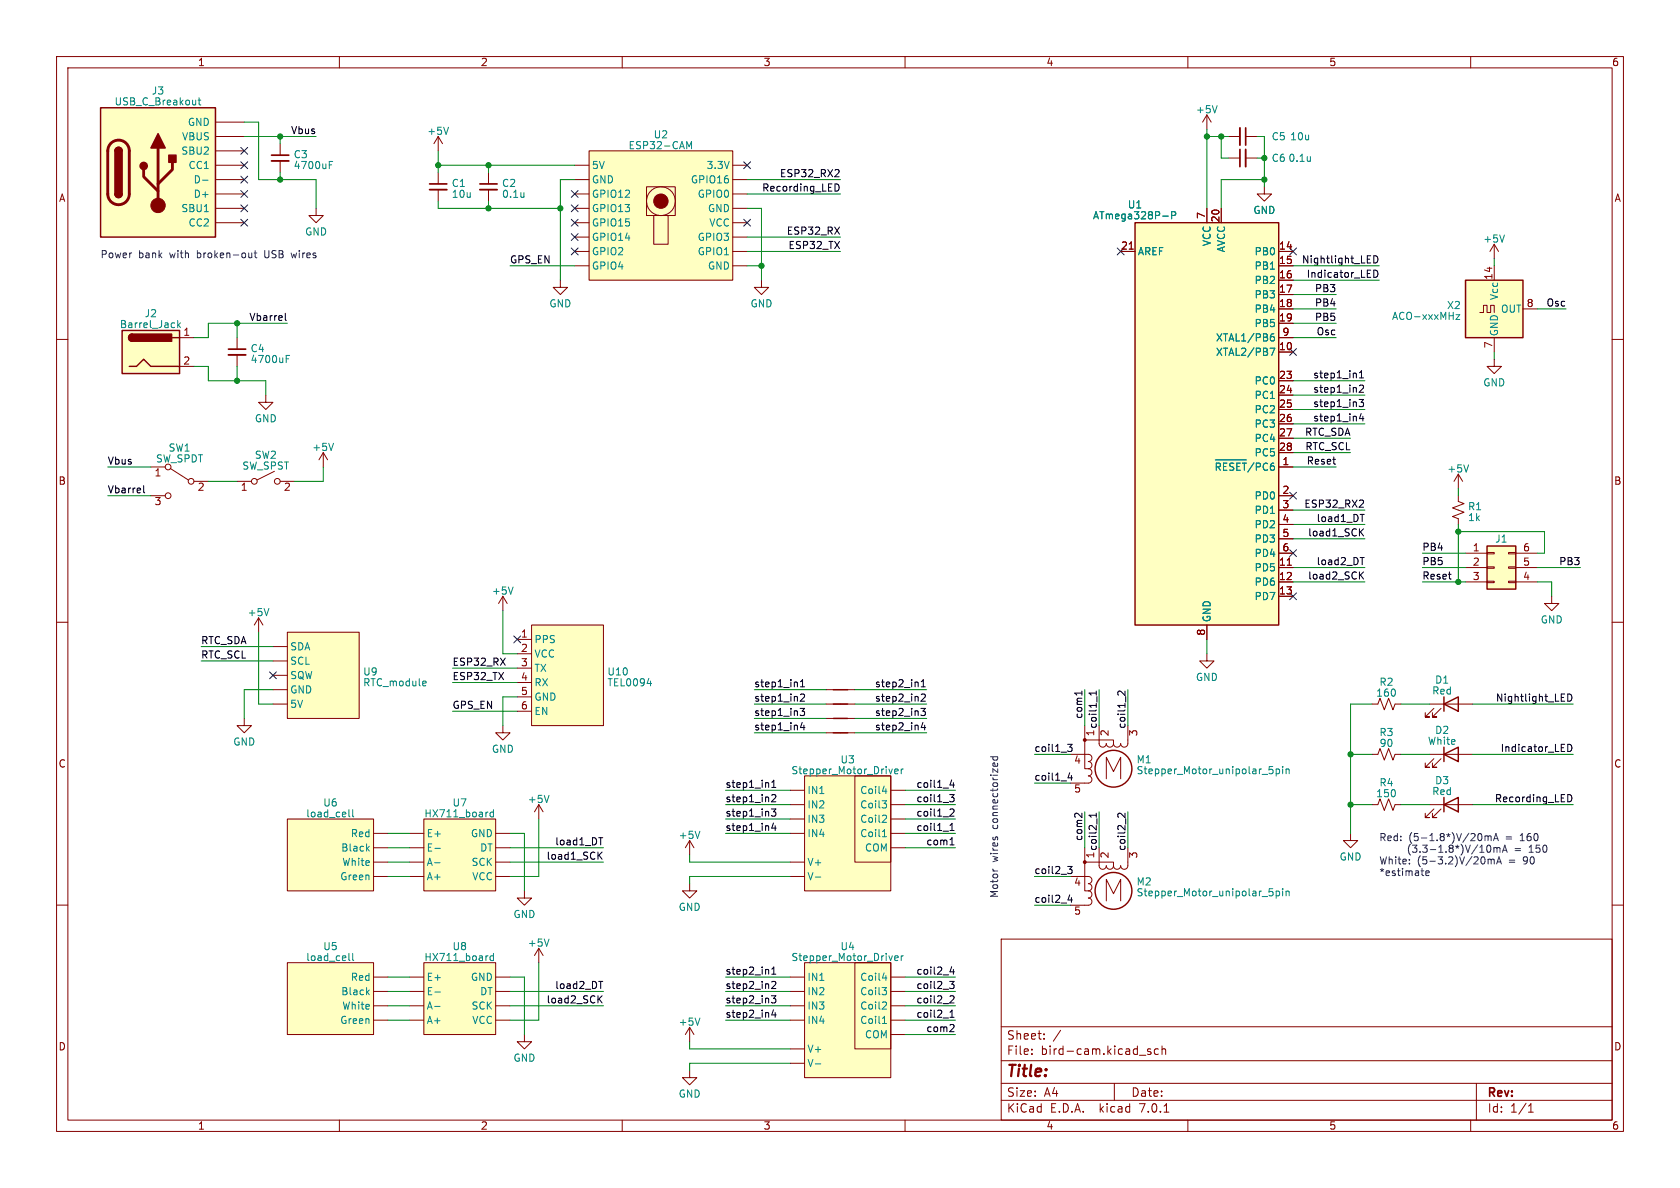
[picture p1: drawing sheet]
<svg xmlns="http://www.w3.org/2000/svg" width="297mm" height="210mm" viewBox="0 0 297 210" stroke-linecap="round" stroke-linejoin="round" font-family="sans-serif">
<g fill="none" stroke="#840000" stroke-width=".18">
<path d="M10 10h277v190h-277zM12 12h273v186h-273zM60 10v2M110 10v2M160 10v2M210 10v2M260 10v2M38.1 29.2h5.1M38.1 39.4h5.1M38.1 34.3h5.1M38.1 31.8h5.1M38.1 21.6h5.1"/>
<path d="M38.1 36.8h5.1M38.1 26.7h5.1M38.1 24.1h5.1M49.5 25.4v2M49.5 28.4v2.1M55.9 36.8v1.3h1.2l-1.2 1.3-1.3-1.3h1.3M77.5 24.1l-.8 1.3M77.5 24.1v2.6M77.5 30.5v2M77.5 33.5v2.1M77.5 24.1l.7 1.3M86.4 30.5v2"/>
<path d="M86.4 33.5v2.1M101.6 29.2h2.5M101.6 39.4h2.5M101.6 34.3h2.5M101.6 31.8h2.5M101.6 36.8h2.5M104.1 26.7h25.4v22.8h-25.4zM114.3 33h5.1v5.1h-5.1zM115.6 38.1h2.5v5.1h-2.5zM129.5 29.2h2.6M129.5 39.4h2.6M129.5 34.3h2.6"/>
<path d="M129.5 31.8h2.6M129.5 36.8h2.6M213.4 20.3l-.8 1.3M213.4 20.3v2.6M213.4 36.8v2.6M213.4 20.3l.7 1.3M215.9 36.8v2.6M217.2 24.1h2M217.2 27.9h2M220.2 24.1h2M220.2 27.9h2M223.5 33v1.3h1.3l-1.3 1.3-1.3-1.3h1.3"/>
<path d="M10 60h2M31.7 59.7h2.6M41.9 59.7v2M99.1 49.5v1.3h1.2l-1.2 1.3-1.3-1.3h1.3M101.6 47h2.5M101.6 44.5h2.5M101.6 41.9h2.5M129.5 47h2.6M129.5 44.5h2.6M129.5 41.9h2.6M134.6 49.5v1.3h1.3l-1.3 1.3-1.3-1.3h1.3M198.1 44.5h2.6"/>
<path d="M199.6 44h.8M226.1 47h2.5M226.1 44.5h2.5M226.1 54.6h2.5M226.1 59.7h2.5M226.1 49.5h2.5M226.1 52.1h2.5M226.1 57.2h2.5M261.6 55.2h.7v-1.2h.6v1.2h.6v-1.2h.7v1.2M264.2 43.2v2.5M264.2 47v2.5M264.2 59.7v2.5"/>
<path d="M264.2 43.2l-.8 1.3M264.2 43.2l.7 1.3M269.2 54.6h2.6M285 60h2M31.7 64.8h2.6M41.9 62.7v2.1M47 69.9v1.2h1.3l-1.3 1.3-1.3-1.3h1.3M226.1 62.2h2.5M226.1 67.3h2.5M226.1 69.9h2.5M226.1 72.4h2.5M226.1 74.9h2.5"/>
<path d="M226.1 77.5h2.5M264.2 63.5v1.3h1.2l-1.2 1.2-1.3-1.2h1.3M26.7 82.6h2.5M26.7 87.6h2.5M30.1 82.8l3.2 2M34.3 85.1h2.5M41.9 85.1h2.5M48.5 83.3l-3 1.5M49.5 85.1h2.6M57.1 80l-.7 1.3M57.1 80v2.6M57.1 80l.8 1.3"/>
<path d="M226.1 82.6h2.5M226.1 87.6h2.5M226.1 97.8h2.5M226.1 80h2.5M226.1 90.2h2.5M226.1 92.7h2.5M226.1 95.3h2.5M227.6 99.9h.7M257.8 87.6v1l1 .4-2 .8 2 .8-2 .7 1 .4v1M257.8 83.8l-.8 1.3M257.8 83.8v2.6M257.8 83.8l.8 1.3"/>
<path d="M259.1 97.8h3.8M262.9 97.7h1.3v.2h-1.3zM266.7 97.7h1.3v.2h-1.3zM268 97.8h3.8M10 110h2M45.7 109.2l-.7 1.3M45.7 109.2v2.6M45.7 109.2l.8 1.3M48.3 116.8h2.5M48.3 114.3h2.5M48.3 119.4h2.5M50.8 111.8h12.7v15.2h-12.7z"/>
<path d="M88.9 105.4l-.8 1.3M88.9 105.4v2.6M88.9 105.4l.8 1.3M91.4 113h2.6M91.4 115.6h2.6M91.4 118.1h2.6M94 110.5h12.7v17.8h-12.7zM213.4 115.6v1.2h1.2l-1.2 1.3-1.3-1.3h1.3M213.4 110.5v2.5M226.1 100.3h2.5M226.1 102.9h2.5M226.1 105.4h2.5"/>
<path d="M259.1 100.3h3.8M259.1 102.9h3.8M262.9 102.7h1.3v.3h-1.3zM262.9 100.2h1.3v.3h-1.3zM266.7 102.7h1.3v.3h-1.3zM266.7 100.2h1.3v.3h-1.3zM268 100.3h3.8M268 102.9h3.8M274.3 105.4v1.3h1.3l-1.3 1.3-1.3-1.3h1.3M285 110h2M43.2 127v1.3h1.2l-1.2 1.2-1.3-1.2h1.3M48.3 121.9h2.5"/>
<path d="M48.3 124.5h2.5M88.9 128.3v1.2h1.3l-1.3 1.3-1.3-1.3h1.3M91.4 120.7h2.6M91.4 123.2h2.6M91.4 125.7h2.6M139.7 139.7h2.5M142.2 137.2h15.3v20.3h-15.3zM146 129.5h5.1M146 121.9h5.1M146 127h5.1M146 124.5h5.1M151.1 137.2h6.4v15.2h-6.4z"/>
<path d="M157.5 139.7h2.5M189.2 133.4h3.2a.64 .64 0 0 1 .6 .6 .64 .64 0 0 1-.6 .6 .64 .64 0 0 1 .6 .7 .64 .64 0 0 1-.6 .6M191.8 130.8v5.1h.6M191.8 130.8h5v.6M191.8 128.3v2.5M192.4 135.9a.64 .64 0 0 1 .6 .6 .64 .64 0 0 1-.6 .7 .64 .64 0 0 1 .6 .6 .64 .64 0 0 1-.6 .6h-3.2M194.3 128.3v3.1a.64 .64 0 0 0 .6 .7 .64 .64 0 0 0 .7-.7 .64 .64 0 0 0 .6 .7 .64 .64 0 0 0 .6-.7M195.6 137.7v-3.8l1.2 2.5 1.3-2.5v3.8M199.4 128.3v3.1a.64 .64 0 0 1-.6 .7 .64 .64 0 0 1-.7-.7 .64 .64 0 0 1-.6 .7 .64 .64 0 0 1-.7-.7M242.6 133.4h1l.4-1.1 .7 2.1 .8-2.1 .8 2.1 .3-1h1M242.6 124.5h1l.4-1.1 .7 2.1 .8-2.1 .8 2.1 .3-1h1M252.7 124.5h7.6"/>
<path d="M252.7 133.4h7.6M253.5 125.2l-1.5 1.5h.7h-.7v-.7M253.5 134.1l-1.5 1.5h.7h-.7v-.7M254.8 125.2l-1.6 1.5h.8h-.8v-.7M254.8 134.1l-1.6 1.5h.8h-.8v-.7M10 160h2M50.8 144.8h15.2v12.7h-15.2zM66 149.9h2.6M66 154.9h2.6M66 147.3h2.6M66 152.4h2.6M72.4 149.9h2.5"/>
<path d="M72.4 154.9h2.5M72.4 147.3h2.5M72.4 152.4h2.5M74.9 144.8h12.7v12.7h-12.7zM87.6 149.9h2.6M87.6 154.9h2.6M87.6 147.3h2.6M87.6 152.4h2.6M92.7 157.5v1.3h1.3l-1.3 1.2-1.3-1.2h1.3M95.2 142.2l-.7 1.3M95.2 142.2v2.6M95.2 142.2l.8 1.3"/>
<path d="M121.9 156.2v1.3h1.3l-1.3 1.3-1.3-1.3h1.3M121.9 148.6v2.5M121.9 148.6l-.7 1.3M121.9 148.6l.8 1.3M139.7 154.9h2.5M139.7 147.3h2.5M139.7 152.4h2.5M139.7 144.8h2.5M139.7 142.2h2.5M157.5 149.9h2.5M157.5 147.3h2.5M157.5 144.8h2.5"/>
<path d="M157.5 142.2h2.5M189.2 154.9h3.2a.64 .64 0 0 1 .6 .7 .64 .64 0 0 1-.6 .6 .64 .64 0 0 1 .6 .6 .64 .64 0 0 1-.6 .7M191.8 152.4v5.1h.6M191.8 152.4h5v.6M191.8 149.9v2.5M192.4 157.5a.64 .64 0 0 1 .6 .6 .64 .64 0 0 1-.6 .7 .64 .64 0 0 1 .6 .6 .64 .64 0 0 1-.6 .6h-3.2M194.3 149.9v3.1a.64 .64 0 0 0 .6 .7 .64 .64 0 0 0 .7-.7 .64 .64 0 0 0 .6 .7 .64 .64 0 0 0 .6-.7M195.6 159.3v-3.9l1.2 2.6 1.3-2.6v3.9M199.4 149.9v3.1a.64 .64 0 0 1-.6 .7 .64 .64 0 0 1-.7-.7 .64 .64 0 0 1-.6 .7 .64 .64 0 0 1-.7-.7M238.8 147.3v1.3h1.2l-1.2 1.3-1.3-1.3h1.3M242.6 142.2h1l.4-1 .7 2.1 .8-2.1 .8 2.1 .3-1.1h1M252.7 142.2h7.6"/>
<path d="M253.5 143l-1.5 1.5h.7h-.7v-.7M254.8 143l-1.6 1.5h.8h-.8v-.7M285 160h2M50.8 170.2h15.2v12.7h-15.2zM66 177.8h2.6M66 175.3h2.6M66 172.7h2.6M72.4 177.8h2.5M72.4 175.3h2.5M72.4 172.7h2.5M74.9 170.2h12.7v12.7h-12.7zM87.6 177.8h2.6"/>
<path d="M87.6 175.3h2.6M87.6 172.7h2.6M95.2 167.6v2.6M95.2 167.6l-.7 1.3M95.2 167.6l.8 1.3M139.7 177.8h2.5M139.7 175.3h2.5M139.7 172.7h2.5M142.2 170.2h15.3v20.3h-15.3zM151.1 170.2h6.4v15.2h-6.4zM157.5 177.8h2.5M157.5 175.3h2.5"/>
<path d="M157.5 172.7h2.5M177 166h108v32h-108zM60 198v2M66 180.3h2.6M72.4 180.3h2.5M87.6 180.3h2.6M92.7 182.9v1.3h1.3l-1.3 1.2-1.3-1.2h1.3M110 198v2M121.9 189.2v1.3h1.3l-1.3 1.3-1.3-1.3h1.3M121.9 181.6l-.7 1.3M121.9 181.6v2.6M121.9 181.6l.8 1.3"/>
<path d="M139.7 185.4h2.5M139.7 180.3h2.5M139.7 188h2.5M157.5 180.3h2.5M157.5 182.9h2.5M160 198v2M177 194.5h108M177 191.5h108M177 187.5h108M177 181.5h108M182.4 186.3v.1M182.4 185.5v.1"/>
<path d="M184.6 183.6v.1M184.6 182.8v.1M197 191.5v3M203.4 185.5l-.3-.1-.2 .2v.2l.5 .2v.3h-.5M204.8 185.5l-.4-.1-.3 .3v.4l.1 .2h.6M205.4 185.5l.2-.1 .4 .1 .1 .9M205.4 184.9v1.5M205.8 196.6h.8M210 198v2M260 198v2M261 191.5v6.5M270.2 196.6h.9"/>
<path d="M270.2 195.5l.4-.4v1.5"/>
<circle cx="116.8" cy="35.6" r="2.54"/>
<circle cx="29.7" cy="82.6" r=".51"/>
<circle cx="29.7" cy="87.6" r=".51"/>
<circle cx="33.8" cy="85.1" r=".51"/>
<circle cx="45" cy="85.1" r=".51"/>
<circle cx="49" cy="85.1" r=".51"/>
</g>
<g fill="#ffffc2" stroke="#ffffc2" stroke-width=".18">
<path d="M50.8 144.8h15.2v12.7h-15.2z"/>
<path d="M17.8 19.1h20.3v22.8h-20.3z"/>
<path d="M142.2 137.2h15.3v20.3h-15.3z"/>
<path d="M104.1 26.7h25.4v22.8h-25.4z"/>
<path d="M259.1 49.5h10.1v10.2h-10.1z"/>
<path d="M74.9 144.8h12.7v12.7h-12.7z"/>
<path d="M21.6 58.4h10.1v7.6h-10.1z"/>
<path d="M74.9 170.2h12.7v12.7h-12.7z"/>
<path d="M94 110.5h12.7v17.8h-12.7z"/>
<path d="M50.8 170.2h15.2v12.7h-15.2z"/>
<path d="M142.2 170.2h15.3v20.3h-15.3z"/>
<path d="M50.8 111.8h12.7v15.2h-12.7z"/>
<path d="M262.9 96.5h5.1v7.6h-5.1z"/>
<path d="M200.7 39.4h25.4v71.1h-25.4z"/>
</g>
<g fill="none" stroke="#008484" stroke-width=".18">
<path d="M35 17.7h.5M35.2 17.3v1.1l.3 .1M215.2 18.7l-.4 1.2M35.8 31.9h1M36.1 37.4h.7M58.2 29.1h.4M58.2 28.5h.6M79.3 22.5l-.4 1.3M121.4 25l.4 .9 .5-.9v1.3M205.6 38.2h.9M207.1 38.1l.6-.1 .2-.2-.1-.3-.7-.1v1.3M31.4 56.6v1.3"/>
<path d="M31.5 57.4l.4 .5M31.9 57.1l-.5 .5M224.6 47.6h.7M224.6 59.7l.2-.2h.3l.2 .2v.3l-.2 .3h-.3l-.2-.3M225.2 59l-.4 .1-.2 .5M257.4 55.6h.7l-.7 .9h.7M266 41.5l-.4 1.3M50.6 63.4h.4M50.6 62.8h.6M59 78.4l-.5 1.2M224.5 61.5h.9l-.6 1.3M214.9 81.3h5.4"/>
<path d="M215.8 82.1l-.3-.2h-.5v1.2M216.9 81.9h-.6v1.2M218.1 81.9h-.5l-.2 .2M219.3 81.9h-.6v1.2M219.6 81.9h.8M220 81.9v1.2M221.7 81.8l-1.1 1.6M222.8 82.1l-.2-.2h-.5v1.2M224.1 82l-.4-.1-.3 .3M225.2 81.9h-.4l-.2 .3M259.6 82.2l-.4 1.2M47.5 107.6l-.4 1.2"/>
<path d="M90.7 103.8l-.4 1.2M74.9 120.4l.4 .1v.2l-.6 .1M75.3 121.2h-.4M114.4 120.8h.8M156 139.9h.8M156.6 139.4v.9M158.2 136.4l.6-.2-.1-.2-.3-.1-.2 .2v.6h.5M159.3 135.9v.9M159.7 135.9l-.4 .3M224.4 135.5h.6M224.5 136h.3l.3 .2-.1 .5-.5 .1M225.6 136l.4-.1 .2 .3-.1 .5h-.5"/>
<path d="M225.6 135.9v1.3M226.8 135.5v.1M226.8 135.9v.9M227.4 136.1l.1-.2 .3 .1 .1 .8M227.4 135.9v.9M61.7 143.1v1.1l.2 .2M62.4 143.1v1.1l.1 .2M64.9 150l.4 .4M65.3 149.6l-.5 .5M76.8 152.5h1M76.9 150h1M87.2 143.1v1.3"/>
<path d="M87.2 143.6h-.3l-.3 .2 .2 .5h.4M97.1 140.6l-.5 1.3M123.7 146.9l-.4 1.3M144.1 155h1M155.9 141.6h.8l-.4 .4M156 147.9h.7M156.2 146.8l.2-.2v1.3M156.5 144.1l.2 .2v.3l-.8 .8h.8M156.5 142l.2 .3v.3l-.2 .2M224.4 157.1h.6M224.5 157.6h.3l.3 .2-.1 .4-.5 .2M225.6 157.5v1.3"/>
<path d="M225.6 157.6l.4-.1 .2 .3-.1 .5h-.5M226.8 157.1v.1M226.8 157.5v.9M227.4 157.5v.9M227.4 157.6l.1-.1 .3 .1 .1 .8M61.7 168.5v1.1l.2 .2M62.4 168.5v1.1l.1 .2M64.9 175.4l.4 .4M65.3 175l-.5 .5M76.8 177.9h1M76.9 175.4h1M87.2 168.5v1.3"/>
<path d="M87.2 169h-.3l-.3 .2 .2 .5h.4M97.1 166l-.5 1.3M123.7 180l-.4 1.2M155.9 174.6h.8l-.4 .5M156 172.9h.8M156.2 179.8l.2-.1v1.2M156.5 175.1l.2 .2v.3l-.2 .2M156.5 177.1l.2 .3v.3l-.8 .7h.8M156.6 172.5v.8M158.2 169.4l.6-.1-.1-.3h-.3l-.2 .1v.6h.5M159.3 169v.8M159.7 169l-.4 .2"/>
<path d="M144.1 188.1h1M156 180.9h.7"/>
</g>
<path d="M48 28.4h3.1M75.9 33.5h3.1M84.8 33.5h3.1M219.2 22.6v3.1M220.2 26.4v3.1M40.4 62.7h3" fill="none" stroke="#840000" stroke-width=".33"/>
<path d="M48 27.4h3.1M75.9 32.5h3.1M84.8 32.5h3.1M219.2 26.4v3.1M220.2 22.6v3.1M40.4 61.7h3" fill="none" stroke="#840000" stroke-width=".3"/>
<g fill="none" stroke="#840000" stroke-width=".25">
<path d="M17.8 19.1h20.3v22.8h-20.3zM20.3 34.3a.64 .64 0 0 0 .7 .6 .64 .64 0 0 0 .6-.6M20.3 26.7a.64 .64 0 0 1 .7-.7 .64 .64 0 0 1 .6 .7M200.7 39.4h25.4v71.1h-25.4zM21.6 58.4h10.1v7.6h-10.1zM23.4 59.1a.64 .64 0 0 0-.7 .6 .64 .64 0 0 0 .7 .6M30.5 59.7h1.2M259.1 49.5h10.1v10.2h-10.1zM22.9 64.8h1.2l1.3-1.3 1.3 1.3h5M262.9 96.5h5.1v7.6h-5.1zM147.3 129.5h2.6M147.3 121.9h2.6"/>
<path d="M147.3 127h2.6M147.3 124.5h2.6M255.3 124.5l2.5-1.3v2.5zM255.3 133.4l2.5-1.3v2.5zM255.3 123.2v2.5M255.3 132.1v2.5M255.3 142.2l2.5-1.2v2.5zM255.3 141v2.5"/>
<circle cx="196.8" cy="135.9" r="3.3"/>
<circle cx="196.8" cy="157.5" r="3.3"/>
</g>
<path d="M19.6 25.3a1.91 1.91 0 0 1 2.1-.4 1.91 1.91 0 0 1 1.2 1.8v7.6a1.91 1.91 0 0 1-1.9 1.9 1.91 1.91 0 0 1-2-1.9l.1-7.8 .1-.6zM25.4 30v1.2l2.5 2.6M27.9 26.2v10.1M30.5 28.7v1.3l-2.6 2.5" fill="none" stroke="#840000" stroke-width=".51"/>
<g fill="#840000" stroke="#840000" stroke-width=".25">
<path d="M20.3 34.3h1.3a.64 .64 0 0 1-.6 .6 .64 .64 0 0 1-.7-.6z"/>
<path d="M20.3 26.7h1.3v7.6h-1.3z"/>
<path d="M20.5 26.2a.64 .64 0 0 1 .7-.1 .64 .64 0 0 1 .4 .6h-1.3z"/>
<path d="M27.9 23.6l1.3 2.6h-2.5z"/>
<path d="M29.8 27.4h1.3v1.3h-1.3z"/>
<path d="M22.9 59.2l.5-.1v1.2a.63 .63 0 0 1-.6-.4 .63 .63 0 0 1 .1-.7z"/>
<path d="M23.4 59.1h7v1.2h-7z"/>
<circle cx="25.4" cy="29.3" r=".63"/>
</g>
<g fill="#840000" stroke="#840000" stroke-width=".18">
<circle cx="27.9" cy="36.3" r="1.27"/>
<circle cx="116.8" cy="35.6" r="1.27"/>
<circle cx="191.8" cy="130.8" r=".25"/>
<circle cx="191.8" cy="152.4" r=".25"/>
</g>
<g fill="none" stroke="#000" stroke-width=".18">
<path d="M147.6 32.5a.64 .64 0 0 1 .8 .7 .64 .64 0 0 1-.8 .6M148.1 30l.2 .2v.3l-.7 .7h.7M50.4 55.4v1.1l.2 .1M242.9 45.2a.64 .64 0 0 1 .7 .7 .64 .64 0 0 1-.7 .6zM242.9 47.8a.64 .64 0 0 1 .7 .6 .64 .64 0 0 1-.7 .6zM240.3 70.6h.8l-.5 .5 .4 .1v.6l-.2 .1-.5-.1M240.3 68.2l.5-.1 .3 .3-.8 .9h.8M240.3 66.8h.8M240.3 65.9l.4-.4v1.3M240.6 73.1l-.3 .9h.8M240.9 73.6v.8M25.4 85.9v1l.2 .2"/>
<path d="M235.6 81.2h.5M236 82h.1M240.5 98.6h.7M240.5 90.9h.7M240.5 94l.6 .7M240.8 88.4l.3 .2-.1 .3-.7 .8h.8M241.1 93.5l-.8 .7M240.5 101.6l.6 .8M241.1 101.1l-.8 .7M136.4 139.2h.8M136.4 138.3l.4-.4v1.3M141.5 125.2h.7l-.4 .5 .4 .1v.6l-.2 .1-.5-.1"/>
<path d="M141.5 121.4h.7M141.5 120.5l.4-.4v1.3M141.5 122.8l.5-.1 .2 .3-.7 1h.7M141.8 127.7l-.3 .9h.8M142.1 128.2v.8M162.8 125.2h.8l-.4 .5 .3 .1v.6l-.2 .1-.5-.1M162.9 121.4h.7M162.9 122.8l.4-.1 .3 .3-.8 1h.8M162.9 120.5l.3-.4v1.3M163.2 127.7l-.3 .9h.7M163.5 128.2v.8M168.2 137.9l-.3 .9h.8"/>
<path d="M168.5 138.3v.9M188.7 131.6h.8l-.4 .5 .4 .1v.4l-.2 .2h-.4M189.1 136.6l-.3 .9h.8M189.4 137.1v.8M191.3 122.5h-1.3l.2 .1M191.3 122.2v.7M193.8 122.2v.7M193.8 122.5h-1.3l.4 .4M198.9 122.2v.7l-.9-.7-.4 .2 .1 .4M277.2 122.7a.64 .64 0 0 1 .7 .6 .64 .64 0 0 1-.7 .7zM277.2 131.6a.64 .64 0 0 1 .7 .6 .64 .64 0 0 1-.7 .6zM105.8 148.1h.8"/>
<path d="M105.9 151.2l.5 .7M106.4 150.6l-.7 .8M136.4 143h.8l-.5 .5 .4 .1v.6l-.2 .1-.5-.1M136.4 140.6l.5-.1 .3 .3-.8 .9h.8M136.7 145.5l-.3 .9h.8M137 146v.8M167.9 140.5h.8l-.5 .4 .4 .2v.5l-.2 .1h-.5M167.9 146.8h.8M167.9 145.9l.4-.4v1.3M167.9 149.4h.8M168 143.1l.4-.1 .3 .4-.8 .9h.8M168.2 148.3l.1-.2v1.3"/>
<path d="M188.7 153.2h.8l-.4 .4 .4 .2v.4l-.2 .2h-.4M189.1 158.2l-.3 .9h.8M189.4 158.7v.8M191.3 143.8v.7l-.8-.7h-.3l-.2 .2M193.8 143.8v.7M193.8 144.1h-1.3l.4 .4M198.9 143.8v.7l-.9-.7-.4 .2 .1 .4M277.2 140.5a.64 .64 0 0 1 .7 .6 .64 .64 0 0 1-.7 .6M105.8 173.5h.8M105.9 176.6l.5 .7M106.4 176l-.7 .8M136.4 176h.8l-.5 .5 .4 .1v.6l-.2 .1-.5-.1"/>
<path d="M136.4 173.6l.5-.1 .3 .3-.8 1h.8M136.4 171.3l.4-.4v1.3M136.4 172.2h.8M136.7 178.5l-.3 .9h.8M137 179v.8M167.9 173.5h.8l-.5 .5 .4 .1v.5l-.2 .2-.5-.1M167.9 178.9l.4-.3v1.2M167.9 179.8h.8M168 176.1l.4-.1 .3 .4-.8 .9h.8M168.2 170.9l-.3 .9h.8M168.5 171.4v.8M168.4 181.1l.3 .2-.1 .3-.7 .8h.8"/>
</g>
<g fill="none" stroke="#0000c2" stroke-width=".18">
<path d="M44 45.4l.1 .2 .4-.2M44.5 44.7v.9M44.9 44.7h.5M45.1 44.3v1.1l.3 .2M175.1 133.8h1.3M175.5 135l.3-.1 .2 .6M175.6 133.8l-.1 .3 .3 .3 .5-.1v-.5M176.3 134.9l.1 .1M175.5 153.6v.1M252.1 154.4l.6-.2-.1-.2-.4-.1-.1 .2v.6h.5M261.8 147.4l.2 .4-.2 .8M262.5 147.8v.8"/>
<path d="M262.5 147.9l.4-.1 .2 .1M263.1 147.9l.2-.1h.3v.8M263.1 147.9v.7M263.1 151.9v.8M263.1 152l.3-.1 .2 .2M263.6 152.1l.2-.2h.3l.1 .8M263.6 152.1v.6M264 148.6l.5-1.3 .4 1.3M264.1 149.8v.9M264.1 149.9l.4-.1 .1 .2M264.2 148.2h.6M264.6 152.7l.4-1.2 .4 1.2"/>
<path d="M264.6 150l.2-.2 .3 .1 .1 .8M264.6 150v.7M264.7 152.4h.6M265.6 150.7l.4-1.3 .5 1.3M265.7 150.3h.6M270.3 150.7h.8M270.6 149.6l-.3 .2"/>
</g>
<g fill="none" stroke="#008400" stroke-width=".18">
<path d="M43.2 21.6h2.5v10.2h10.2v5M43.2 24.1h12.7M49.5 24.1v1.3M49.5 30.5v1.3M77.5 26.7v3.8M77.5 35.6v1.2h21.6M77.5 29.2h24.1M86.4 29.2v1.3M86.4 35.6v1.2M101.6 31.8h-2.5v17.7M132.1 31.8h16.5M132.1 36.8h2.5v12.7"/>
<path d="M132.1 34.3h16.5M213.4 24.1h3.8M213.4 22.9v13.9M215.9 24.1v3.8h1.3M222.2 24.1h1.3v8.9M222.2 27.9h1.3M223.5 31.8h-7.6v5M41.9 57.2v2.5M50.8 57.2h-14v2.5h-2.5M90.2 47h11.4M132.1 47h2.5M132.1 44.5h16.5"/>
<path d="M132.1 41.9h16.5M228.6 47h15.2M228.6 57.2h7.6M228.6 59.7h7.6M228.6 54.6h7.6M228.6 49.5h15.2M228.6 52.1h7.6M264.2 45.7v1.3M271.8 54.6h5.1M34.3 64.8h2.5v2.5h10.2v2.6M41.9 64.8v2.5M228.6 67.3h12.7"/>
<path d="M228.6 77.5h10.2M228.6 74.9h12.7M228.6 72.4h12.7M228.6 69.9h12.7M264.2 62.2v1.3M19 82.6h7.7M19 87.6h7.7M36.8 85.1h5.1M57.1 82.6v2.5h-5M228.6 82.6h7.6M228.6 90.2h12.7M228.6 92.7h12.7"/>
<path d="M228.6 80h10.2M228.6 95.3h12.7M251.5 97.8h7.6M257.8 94h15.2v3.8h-1.2M257.8 86.4v1.2M257.8 92.7v10.2M35.6 116.8h12.7M35.6 114.3h12.7M45.7 111.8v12.7h2.6M80 118.1h11.4M88.9 108v7.6h2.5M213.4 113v2.6"/>
<path d="M228.6 100.3h12.7M228.6 102.9h12.7M251.5 100.3h7.6M251.5 102.9h7.6M271.8 100.3h7.6M271.8 102.9h2.5v2.5M48.3 121.9h-5.1v5.1M80 125.7h11.4M80 120.7h11.4M91.4 123.2h-2.5v5.1M128.3 139.7h11.4M133.3 129.5h12.7"/>
<path d="M133.3 127h12.7M133.3 124.5h12.7M133.3 121.9h12.7M151.1 129.5h12.7M151.1 127h12.7M151.1 124.5h12.7M151.1 121.9h12.7M160 139.7h8.9M182.9 133.4h6.3M182.9 138.4h6.3M191.8 121.9v6.4M194.3 121.9v6.4"/>
<path d="M199.4 121.9v6.4M238.8 133.4h3.8M242.6 124.5h-3.8v22.8M247.6 124.5h5.1M247.6 133.4h5.1M260.3 124.5h17.8M260.3 133.4h17.8M68.6 152.4h3.8M68.6 149.9h3.8M68.6 147.3h3.8M68.6 154.9h3.8M90.2 152.4h16.5"/>
<path d="M90.2 149.9h16.5M90.2 147.3h2.5v10.2M95.2 144.8v10.1h-5M121.9 151.1v1.3h17.8M128.3 147.3h11.4M128.3 144.8h11.4M128.3 142.2h11.4M139.7 154.9h-17.8v1.3M160 149.9h8.9M160 147.3h8.9M160 144.8h8.9M160 142.2h8.9"/>
<path d="M182.9 154.9h6.3M191.8 143.5v6.4M194.3 143.5v6.4M199.4 143.5v6.4M238.8 142.2h3.8M247.6 142.2h5.1M260.3 142.2h17.8M68.6 172.7h3.8M68.6 175.3h3.8M68.6 177.8h3.8M90.2 172.7h2.5v10.2M90.2 175.3h16.5"/>
<path d="M90.2 177.8h16.5M95.2 170.2v10.1h-5M128.3 172.7h11.4M128.3 175.3h11.4M128.3 177.8h11.4M160 172.7h8.9M160 175.3h8.9M160 177.8h8.9M182.9 160h6.3M68.6 180.3h3.8M121.9 184.2v1.2h17.8M128.3 180.3h11.4"/>
<path d="M139.7 188h-17.8v1.2M160 180.3h8.9M160 182.9h8.9"/>
</g>
<g fill="none" stroke="#000084" stroke-width=".18">
<path d="M42.6 26.1l1.2 1.2M42.6 31.1l1.2 1.3M42.6 28.6l1.2 1.2M42.6 38.8l1.2 1.2M42.6 36.2l1.2 1.2M42.6 33.7l1.2 1.2M43.8 26.1l-1.2 1.2M43.8 31.1l-1.2 1.3M43.8 28.6l-1.2 1.2M43.8 38.8l-1.2 1.2M43.8 36.2l-1.2 1.2M43.8 33.7l-1.2 1.2"/>
<path d="M101 36.2l1.2 1.2M101 38.8l1.2 1.2M101 33.7l1.2 1.2M102.2 36.2l-1.2 1.2M102.2 38.8l-1.2 1.2M102.2 33.7l-1.2 1.2M131.5 28.6l1.2 1.2M131.5 38.8l1.2 1.2M132.7 28.6l-1.2 1.2M132.7 38.8l-1.2 1.2M101 41.3l1.2 1.2M101 43.8l1.2 1.3"/>
<path d="M102.2 41.3l-1.2 1.2M102.2 43.8l-1.2 1.3M197.5 43.8l1.2 1.3M198.7 43.8l-1.2 1.3M228 43.8l1.2 1.3M229.2 43.8l-1.2 1.3M228 61.6l1.2 1.2M229.2 61.6l-1.2 1.2M228 87l1.2 1.2M228 97.2l1.2 1.2M229.2 87l-1.2 1.2M229.2 97.2l-1.2 1.2"/>
<path d="M47.7 118.8l1.2 1.2M48.9 118.8l-1.2 1.2M90.8 112.4l1.2 1.2M92 112.4l-1.2 1.2M228 104.8l1.2 1.2M229.2 104.8l-1.2 1.2"/>
</g>
<g fill="#008400" stroke="#008400" stroke-width=".18">
<circle cx="49.5" cy="24.1" r=".46"/>
<circle cx="49.5" cy="31.8" r=".46"/>
<circle cx="86.4" cy="36.8" r=".46"/>
<circle cx="41.9" cy="67.3" r=".46"/>
<circle cx="41.9" cy="57.2" r=".46"/>
<circle cx="77.5" cy="29.2" r=".46"/>
<circle cx="86.4" cy="29.2" r=".46"/>
<circle cx="99.1" cy="36.8" r=".46"/>
<circle cx="134.6" cy="47" r=".46"/>
<circle cx="238.8" cy="142.2" r=".46"/>
<circle cx="238.8" cy="133.4" r=".46"/>
<circle cx="257.8" cy="94" r=".46"/>
<circle cx="257.8" cy="102.9" r=".46"/>
<circle cx="223.5" cy="27.9" r=".46"/>
<circle cx="223.5" cy="31.8" r=".46"/>
<circle cx="213.4" cy="24.1" r=".46"/>
<circle cx="215.9" cy="24.1" r=".46"/>
</g>
<text font-size="2.8" fill="#840000" x="178" y="190.8">Title:</text>
<g font-size="2.1" fill="#840000">
<text x="178" y="183.9">Sheet:</text>
<text x="186.2" y="183.9">/</text>
<text x="178" y="186.6">File:</text>
<text x="184" y="186.6">bird-cam.kicad_sch</text>
<text x="178" y="196.8">KiCad</text>
<text x="178" y="194">Size:</text>
<text x="184.6" y="194">A4</text>
<text x="185.7" y="196.8">E.D.A.</text>
<text x="194.4" y="196.8">kicad</text>
<text x="200" y="194">Date:</text>
<text x="201.5" y="196.8">7.0.1</text>
<text x="263" y="194.2">Rev:</text>
<text x="263" y="196.8">Id:</text>
<text x="267" y="196.8">1/1</text>
</g>
<g font-size="1.8" fill="#840000">
<text x="35" y="11.8">1</text>
<text x="85" y="11.8">2</text>
<text x="135" y="11.8">3</text>
<text x="185" y="11.8">4</text>
<text x="235" y="11.8">5</text>
<text x="285" y="11.8">6</text>
<text x="10.4" y="35.8">A</text>
<text x="285.4" y="35.8">A</text>
<text x="213.1" y="38.8" transform="rotate(-90 213.1 38.8)">7</text>
<text x="215.6" y="39.4" transform="rotate(-90 215.6 39.4)">20</text>
<text x="198.1" y="44.2">21</text>
<text x="226.1" y="44.2">14</text>
<text x="226.1" y="46.7">15</text>
<text x="226.1" y="49.3">16</text>
<text x="226.1" y="51.8">17</text>
<text x="263.9" y="49.5" transform="rotate(-90 263.9 49.5)">14</text>
<text x="32.4" y="59.4">1</text>
<text x="226.1" y="54.4">18</text>
<text x="226.1" y="56.9">19</text>
<text x="226.7" y="59.4">9</text>
<text x="269.8" y="54.4">8</text>
<text x="32.4" y="64.5">2</text>
<text x="226.1" y="62">10</text>
<text x="263.9" y="61.6" transform="rotate(-90 263.9 61.6)">7</text>
<text x="226.1" y="67.1">23</text>
<text x="226.1" y="69.6">24</text>
<text x="226.1" y="72.1">25</text>
<text x="226.1" y="74.7">26</text>
<text x="226.1" y="77.2">27</text>
<text x="226.1" y="79.8">28</text>
<text x="226.7" y="82.3">1</text>
<text x="10.3" y="85.8">B</text>
<text x="27.3" y="84.5">1</text>
<text x="27.3" y="89.5">3</text>
<text x="34.9" y="87">2</text>
<text x="42.5" y="87">1</text>
<text x="50.1" y="87">2</text>
<text x="226.7" y="87.4">2</text>
<text x="226.7" y="89.9">3</text>
<text x="285.3" y="85.8">B</text>
<text x="226.7" y="92.5">4</text>
<text x="226.7" y="95">5</text>
<text x="226.1" y="100.1">11</text>
<text x="226.7" y="97.5">6</text>
<text x="260.3" y="97.5">1</text>
<text x="260.3" y="100.1">2</text>
<text x="269.2" y="100.1">5</text>
<text x="269.2" y="97.5">6</text>
<text x="226.1" y="102.6">12</text>
<text x="226.1" y="105.2">13</text>
<text x="260.3" y="102.6">3</text>
<text x="269.2" y="102.6">4</text>
<text x="92" y="112.8">1</text>
<text x="213.1" y="112.4" transform="rotate(-90 213.1 112.4)">8</text>
<text x="92" y="115.3">2</text>
<text x="92" y="117.9">3</text>
<text x="92" y="120.4">4</text>
<text x="92" y="122.9">5</text>
<text x="92" y="125.5">6</text>
<text x="196.2" y="130.2" transform="rotate(-90 196.2 130.2)">2</text>
<text x="201.3" y="130.2" transform="rotate(-90 201.3 130.2)">3</text>
<text x="10.3" y="135.8">C</text>
<text x="189.8" y="135.3">4</text>
<text x="285.3" y="135.8">C</text>
<text x="189.8" y="140.3">5</text>
<text x="196.2" y="151.8" transform="rotate(-90 196.2 151.8)">2</text>
<text x="201.3" y="151.8" transform="rotate(-90 201.3 151.8)">3</text>
<text x="189.8" y="156.8">4</text>
<text x="189.8" y="161.9">5</text>
<text x="10.3" y="185.8">D</text>
<text x="285.3" y="185.8">D</text>
<text x="35" y="199.8">1</text>
<text x="85" y="199.8">2</text>
<text x="135" y="199.8">3</text>
<text x="185" y="199.8">4</text>
<text x="235" y="199.8">5</text>
<text x="285" y="199.8">6</text>
</g>
<g font-size="1.8" fill="#008484">
<text x="26.8" y="16.9">J3</text>
<text x="20.2" y="18.8">USB_C_Breakout</text>
<text x="33.1" y="22.4">GND</text>
<text x="75.5" y="24">+5V</text>
<text x="211.4" y="20.2">+5V</text>
<text x="31.9" y="27.5">SBU2</text>
<text x="32.1" y="25">VBUS</text>
<text x="51.9" y="28.1">C3</text>
<text x="111.1" y="26.5">ESP32-CAM</text>
<text x="115.5" y="24.6">U2</text>
<text x="224.8" y="25">C5</text>
<text x="224.8" y="28.8">C6</text>
<text x="227.7" y="28.8">0.1u</text>
<text x="228" y="25">10u</text>
<text x="33.2" y="30">CC1</text>
<text x="34.1" y="35.1">D+</text>
<text x="34.1" y="32.6">D-</text>
<text x="51.9" y="30">4700uF</text>
<text x="79.8" y="33.2">C1</text>
<text x="79.8" y="35.1">10u</text>
<text x="88.7" y="33.2">C2</text>
<text x="88.7" y="35.1">0.1u</text>
<text x="104.6" y="30">5V</text>
<text x="104.6" y="32.6">GND</text>
<text x="104.6" y="35.1">GPIO12</text>
<text x="122" y="32.6">GPIO16</text>
<text x="123.2" y="35.1">GPIO0</text>
<text x="124.8" y="30">3.3V</text>
<text x="31.9" y="37.7">SBU1</text>
<text x="33.2" y="40.2">CC2</text>
<text x="53.9" y="41.8">GND</text>
<text x="104.6" y="37.7">GPIO13</text>
<text x="104.6" y="40.2">GPIO15</text>
<text x="125" y="37.7">GND</text>
<text x="125.3" y="40.2">VCC</text>
<text x="193.2" y="38.9">ATmega328P-P</text>
<text x="199.3" y="37">U1</text>
<text x="221.5" y="38">GND</text>
<text x="104.6" y="42.7">GPIO14</text>
<text x="104.6" y="45.3">GPIO2</text>
<text x="104.6" y="47.8">GPIO4</text>
<text x="123.2" y="45.3">GPIO1</text>
<text x="123.2" y="42.7">GPIO3</text>
<text x="125" y="47.8">GND</text>
<text x="201.2" y="45.3">AREF</text>
<text x="214.2" y="43.6" transform="rotate(-90 214.2 43.6)">VCC</text>
<text x="216.7" y="44.7" transform="rotate(-90 216.7 44.7)">AVCC</text>
<text x="221.7" y="45.3">PB0</text>
<text x="221.7" y="47.8">PB1</text>
<text x="262.2" y="43">+5V</text>
<text x="221.7" y="50.4">PB2</text>
<text x="221.7" y="52.9">PB3</text>
<text x="265" y="53.2" transform="rotate(-90 265 53.2)">Vcc</text>
<text x="21.1" y="58.2">Barrel_Jack</text>
<text x="25.5" y="56.2">J2</text>
<text x="97.1" y="54.5">GND</text>
<text x="132.6" y="54.5">GND</text>
<text x="221.7" y="55.4">PB4</text>
<text x="221.7" y="58">PB5</text>
<text x="246" y="56.7">ACO-xxxMHz</text>
<text x="255.8" y="54.8">X2</text>
<text x="265" y="59.4" transform="rotate(-90 265 59.4)">GND</text>
<text x="265.2" y="55.4">OUT</text>
<text x="44.2" y="62.4">C4</text>
<text x="44.2" y="64.3">4700uF</text>
<text x="214.8" y="63.1">XTAL2/PB7</text>
<text x="214.8" y="60.5">XTAL1/PB6</text>
<text x="221.7" y="68.1">PC0</text>
<text x="221.7" y="70.7">PC1</text>
<text x="262.2" y="68.5">GND</text>
<text x="45" y="74.8">GND</text>
<text x="221.7" y="73.2">PC2</text>
<text x="221.7" y="75.8">PC3</text>
<text x="27.5" y="81.9">SW_SPDT</text>
<text x="29.8" y="80">SW1</text>
<text x="42.8" y="83.2">SW_SPST</text>
<text x="45" y="81.3">SW2</text>
<text x="55.2" y="79.9">+5V</text>
<text x="214.6" y="84">~{RESET}/PC6</text>
<text x="221.7" y="78.3">PC4</text>
<text x="221.7" y="80.8">PC5</text>
<text x="255.8" y="83.7">+5V</text>
<text x="221.7" y="88.5">PD0</text>
<text x="221.7" y="91">PD1</text>
<text x="221.7" y="93.5">PD2</text>
<text x="259.5" y="90.4">R1</text>
<text x="259.5" y="92.3">1k</text>
<text x="221.7" y="101.2">PD5</text>
<text x="221.7" y="96.1">PD3</text>
<text x="221.7" y="98.6">PD4</text>
<text x="264.3" y="96.1">J1</text>
<text x="86.9" y="105.3">+5V</text>
<text x="221.7" y="103.7">PD6</text>
<text x="221.7" y="106.2">PD7</text>
<text x="43.7" y="109.1">+5V</text>
<text x="94.5" y="113.9">PPS</text>
<text x="214.2" y="110" transform="rotate(-90 214.2 110)">GND</text>
<text x="272.3" y="110.4">GND</text>
<text x="51.3" y="117.7">SCL</text>
<text x="51.3" y="115.1">SDA</text>
<text x="64.1" y="119.6">U9</text>
<text x="94.5" y="116.4">VCC</text>
<text x="94.5" y="118.9">TX</text>
<text x="107.3" y="119.6">U10</text>
<text x="51.3" y="125.3">5V</text>
<text x="51.3" y="122.7">GND</text>
<text x="51.3" y="120.2">SQW</text>
<text x="64.1" y="121.5">RTC_module</text>
<text x="94.5" y="121.5">RX</text>
<text x="94.5" y="124">GND</text>
<text x="107.3" y="121.5">TEL0094</text>
<text x="211.4" y="120.5">GND</text>
<text x="243.2" y="123.3">160</text>
<text x="243.8" y="121.4">R2</text>
<text x="253.1" y="122.9">Red</text>
<text x="253.6" y="121">D1</text>
<text x="41.2" y="132">GND</text>
<text x="94.5" y="126.6">EN</text>
<text x="243.8" y="130.3">R3</text>
<text x="252.4" y="131.8">White</text>
<text x="253.6" y="129.9">D2</text>
<text x="86.9" y="133.2">GND</text>
<text x="139.8" y="137">Stepper_Motor_Driver</text>
<text x="148.5" y="135.1">U3</text>
<text x="200.9" y="135.1">M1</text>
<text x="200.9" y="137">Stepper_Motor_unipolar_5pin</text>
<text x="243.8" y="132.2">90</text>
<text x="57.1" y="142.7">U6</text>
<text x="79.9" y="142.7">U7</text>
<text x="93.3" y="142.1">+5V</text>
<text x="142.7" y="140.5">IN1</text>
<text x="142.7" y="143.1">IN2</text>
<text x="151.9" y="143.1">Coil3</text>
<text x="151.9" y="140.5">Coil4</text>
<text x="243.2" y="141.1">150</text>
<text x="243.8" y="139.2">R4</text>
<text x="253.1" y="140.7">Red</text>
<text x="253.6" y="138.8">D3</text>
<text x="54.1" y="144.6">load_cell</text>
<text x="61.9" y="148.1">Red</text>
<text x="75" y="144.6">HX711_board</text>
<text x="75.4" y="148.1">E+</text>
<text x="83.1" y="148.1">GND</text>
<text x="119.9" y="148.5">+5V</text>
<text x="142.7" y="145.6">IN3</text>
<text x="142.7" y="148.1">IN4</text>
<text x="151.9" y="148.1">Coil1</text>
<text x="151.9" y="145.6">Coil2</text>
<text x="60" y="155.8">Green</text>
<text x="60.2" y="150.7">Black</text>
<text x="60.4" y="153.2">White</text>
<text x="75.4" y="155.8">A+</text>
<text x="75.4" y="153.2">A-</text>
<text x="75.4" y="150.7">E-</text>
<text x="83.2" y="153.2">SCK</text>
<text x="83.4" y="155.8">VCC</text>
<text x="84.8" y="150.7">DT</text>
<text x="142.7" y="153.2">V+</text>
<text x="142.7" y="155.8">V-</text>
<text x="152.8" y="150.7">COM</text>
<text x="236.8" y="152.3">GND</text>
<text x="119.9" y="161.2">GND</text>
<text x="200.9" y="156.7">M2</text>
<text x="200.9" y="158.6">Stepper_Motor_unipolar_5pin</text>
<text x="90.7" y="162.4">GND</text>
<text x="93.3" y="167.5">+5V</text>
<text x="54.1" y="170">load_cell</text>
<text x="57.1" y="168.1">U5</text>
<text x="61.9" y="173.5">Red</text>
<text x="75" y="170">HX711_board</text>
<text x="75.4" y="173.5">E+</text>
<text x="79.9" y="168.1">U8</text>
<text x="83.1" y="173.5">GND</text>
<text x="139.8" y="170">Stepper_Motor_Driver</text>
<text x="142.7" y="173.5">IN1</text>
<text x="148.5" y="168.1">U4</text>
<text x="151.9" y="173.5">Coil4</text>
<text x="60.2" y="176.1">Black</text>
<text x="60.4" y="178.6">White</text>
<text x="75.4" y="178.6">A-</text>
<text x="75.4" y="176.1">E-</text>
<text x="83.2" y="178.6">SCK</text>
<text x="84.8" y="176.1">DT</text>
<text x="142.7" y="176.1">IN2</text>
<text x="142.7" y="178.6">IN3</text>
<text x="151.9" y="178.6">Coil2</text>
<text x="151.9" y="176.1">Coil3</text>
<text x="60" y="181.2">Green</text>
<text x="75.4" y="181.2">A+</text>
<text x="83.4" y="181.2">VCC</text>
<text x="119.9" y="181.5">+5V</text>
<text x="142.7" y="181.2">IN4</text>
<text x="151.9" y="181.2">Coil1</text>
<text x="152.8" y="183.7">COM</text>
<text x="90.7" y="187.8">GND</text>
<text x="142.7" y="186.2">V+</text>
<text x="142.7" y="188.8">V-</text>
<text x="119.9" y="194.2">GND</text>
</g>
<g font-size="1.8">
<text x="51.3" y="23.8">Vbus</text>
<text x="134.6" y="33.9">Recording_LED</text>
<text x="137.8" y="31.4">ESP32_RX2</text>
<text x="139" y="41.6">ESP32_RX</text>
<text x="90.2" y="46.6">GPS_EN</text>
<text x="139.3" y="44.1">ESP32_TX</text>
<text x="230" y="46.6">Nightlight_LED</text>
<text x="230.9" y="49.2">Indicator_LED</text>
<text x="232.3" y="51.7">PB3</text>
<text x="44" y="56.8">Vbarrel</text>
<text x="232.3" y="54.3">PB4</text>
<text x="232.3" y="56.8">PB5</text>
<text x="232.6" y="59.3">Osc</text>
<text x="273.3" y="54.3">Osc</text>
<text x="232" y="67">step1_in1</text>
<text x="232" y="69.5">step1_in2</text>
<text x="230.6" y="77.1">RTC_SDA</text>
<text x="232" y="72">step1_in3</text>
<text x="232" y="74.6">step1_in4</text>
<text x="19" y="82.2">Vbus</text>
<text x="230.7" y="79.7">RTC_SCL</text>
<text x="230.9" y="82.2">Reset</text>
<text x="19" y="87.3">Vbarrel</text>
<text x="230.5" y="89.8">ESP32_RX2</text>
<text x="231.1" y="94.9">load1_SCK</text>
<text x="232.6" y="92.4">load1_DT</text>
<text x="232.6" y="100">load2_DT</text>
<text x="251.5" y="100">PB5</text>
<text x="251.5" y="97.4">PB4</text>
<text x="275.5" y="100">PB3</text>
<text x="231.1" y="102.5">load2_SCK</text>
<text x="251.5" y="102.5">Reset</text>
<text x="35.6" y="114">RTC_SDA</text>
<text x="35.6" y="116.5">RTC_SCL</text>
<text x="80" y="117.8">ESP32_RX</text>
<text x="80" y="120.3">ESP32_TX</text>
<text x="80" y="125.4">GPS_EN</text>
<text x="133.3" y="121.6">step1_in1</text>
<text x="133.3" y="124.1">step1_in2</text>
<text x="154.6" y="124.1">step2_in2</text>
<text x="154.6" y="121.6">step2_in1</text>
<text x="264.3" y="124.1">Nightlight_LED</text>
<text x="133.3" y="129.2">step1_in4</text>
<text x="133.3" y="126.7">step1_in3</text>
<text x="154.6" y="126.7">step2_in3</text>
<text x="154.6" y="129.2">step2_in4</text>
<text x="191.4" y="127.2" transform="rotate(-90 191.4 127.2)">com1</text>
<text x="193.7" y="130.2" transform="rotate(-90 193.7 130.2)">1coil1_1</text>
<text x="199" y="128.9" transform="rotate(-90 199 128.9)">coil1_2</text>
<text x="182.9" y="133">coil1_3</text>
<text x="265.2" y="133">Indicator_LED</text>
<text x="128.3" y="139.4">step1_in1</text>
<text x="128.3" y="141.9">step1_in2</text>
<text x="161.9" y="141.9">coil1_3</text>
<text x="161.9" y="139.4">coil1_4</text>
<text x="182.9" y="138.1">coil1_4</text>
<text x="264.2" y="141.9">Recording_LED</text>
<text x="98" y="149.5">load1_DT</text>
<text x="128.3" y="144.4">step1_in3</text>
<text x="128.3" y="147">step1_in4</text>
<text x="161.9" y="144.4">coil1_2</text>
<text x="161.9" y="147">coil1_1</text>
<text x="163.6" y="149.5">com1</text>
<text x="191.4" y="148.8" transform="rotate(-90 191.4 148.8)">com2</text>
<text x="96.5" y="152.1">load1_SCK</text>
<text x="182.9" y="154.6">coil2_3</text>
<text x="193.7" y="151.8" transform="rotate(-90 193.7 151.8)">1coil2_1</text>
<text x="199" y="150.5" transform="rotate(-90 199 150.5)">coil2_2</text>
<text x="182.9" y="159.7">coil2_4</text>
<text x="128.3" y="172.4">step2_in1</text>
<text x="161.9" y="172.4">coil2_4</text>
<text x="96.5" y="177.5">load2_SCK</text>
<text x="98" y="174.9">load2_DT</text>
<text x="128.3" y="177.5">step2_in3</text>
<text x="128.3" y="174.9">step2_in2</text>
<text x="128.3" y="180">step2_in4</text>
<text x="161.9" y="174.9">coil2_3</text>
<text x="161.9" y="180">coil2_1</text>
<text x="161.9" y="177.5">coil2_2</text>
<text x="163.6" y="182.5">com2</text>
</g>
<g font-size="1.8" fill="#0000c2">
<text x="17.8" y="45.7">Power</text>
<text x="24.5" y="45.7">bank</text>
<text x="30.1" y="45.7">with</text>
<text x="35" y="45.7">broken-out</text>
<text x="47" y="45.7">USB</text>
<text x="51.9" y="45.7">wires</text>
<text x="176.5" y="146.5" transform="rotate(-90 176.5 146.5)">connectorized</text>
<text x="243.8" y="148.8">Red:</text>
<text x="249" y="148.8">(5-1.8*)V/20mA</text>
<text x="266.2" y="148.8">=</text>
<text x="268.9" y="148.8">160</text>
<text x="176.5" y="152.4" transform="rotate(-90 176.5 152.4)">wires</text>
<text x="243.8" y="152.9">White:</text>
<text x="243.8" y="154.9">*estimate</text>
<text x="249.3" y="150.8">(3.3-1.8*)V/10mA</text>
<text x="250.6" y="152.9">(5-3.2)V/20mA</text>
<text x="266.8" y="152.9">=</text>
<text x="268.3" y="150.8">=</text>
<text x="269.4" y="152.9">90</text>
<text x="271" y="150.8">150</text>
<text x="176.5" y="158.8" transform="rotate(-90 176.5 158.8)">Motor</text>
</g>
</svg>
